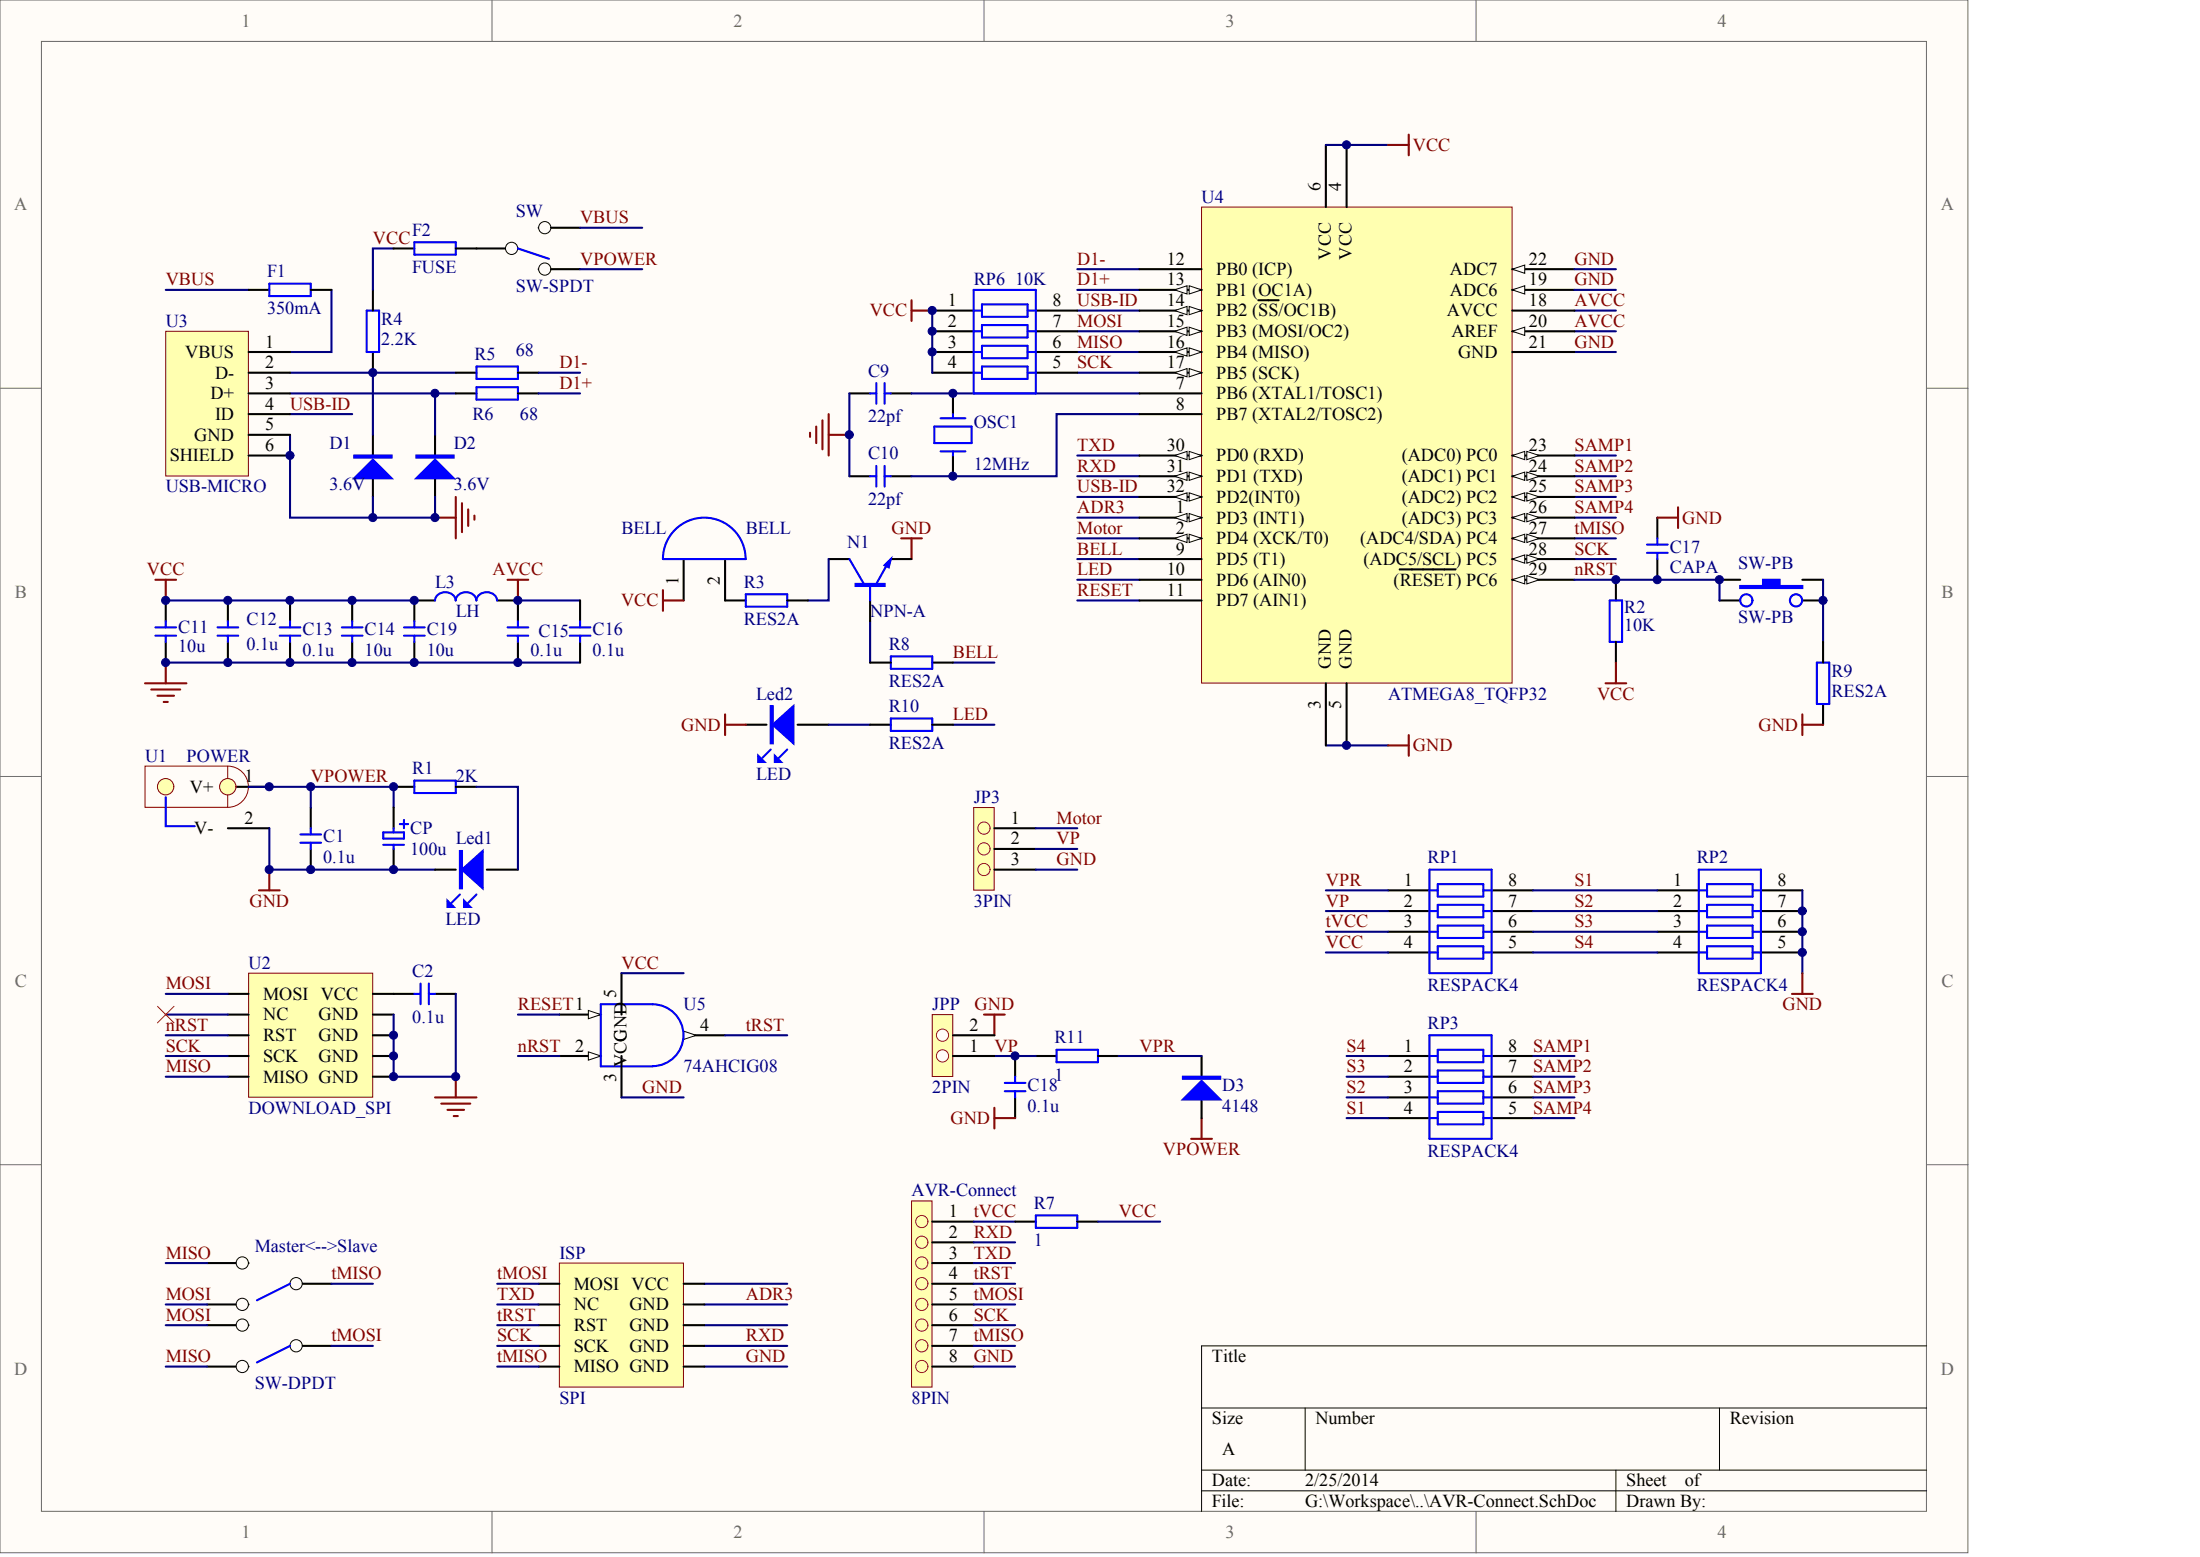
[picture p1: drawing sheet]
<svg xmlns="http://www.w3.org/2000/svg" width="840mm" height="594mm" viewBox="0 0 840 594" stroke-linecap="round" stroke-linejoin="round" font-family="sans-serif">
<g fill="#fffcf8" stroke="#696969" stroke-width=".38">
<path d="M0 0h751v592.5h-751z"/>
<path d="M15.8 15.8h719.4v560.9h-719.4z"/>
</g>
<path d="M187.8 0v15.8M375.6 0v15.8M563.3 0v15.8M0 148.1h15.8M735.3 148.1h15.8M0 296.3h15.8M735.3 296.3h15.8M0 444.4h15.8M735.3 444.4h15.8M187.8 576.7v15.8M375.6 576.7v15.8M563.3 576.7v15.8" fill="none" stroke="#696969" stroke-width=".38"/>
<path d="M735.3 513.5h-276.7v63.2M458.6 537.2h276.7M498.1 537.2v23.7M656.2 537.2v23.7M458.6 560.9h276.7M458.6 568.8h276.7M616.7 560.9v15.8" fill="none" stroke="#000" stroke-width=".38"/>
<g fill="none" stroke="#000080" stroke-width=".79">
<path d="M126.5 110.6v23.7h-15.8M411.1 118.5h23.7M411.1 110.6h23.7M411.1 102.7h23.7M600.9 118.5h15.8M411.1 134.3h23.7M411.1 126.4h23.7M600.9 134.3h15.8M600.9 126.4h15.8M110.7 142.2h63.2M110.7 150.1h63.2M110.7 158h23.7"/>
<path d="M142.3 142.2v23.7M166 150.1v15.8M205.6 142.2h15.8M205.6 150.1h15.8M324.2 150.1v31.6M347.9 150.1h86.9M411.1 142.2h23.7M434.8 158h-31.6v23.7h-55.3M110.7 165.9v31.6h55.3v-7.9M411.1 173.8h23.7M600.9 173.8h15.8M142.3 189.6v7.9"/>
<path d="M411.1 181.7h23.7M411.1 189.6h23.7M411.1 197.5h23.7M600.9 181.7h15.8M600.9 189.6h15.8M600.9 197.5h15.8M411.1 205.4h23.7M411.1 213.3h23.7M600.9 205.4h15.8M600.9 213.3h15.8M63.3 229.1h94.8M197.7 229.1h23.7"/>
<path d="M411.1 229.1h23.7M411.1 221.2h23.7M63.3 252.8h158.1M506 284.4h23.7"/>
</g>
<g fill="none" stroke="#000" stroke-width=".79">
<path d="M142.3 110.6v7.9M142.3 134.3v7.9M173.9 150.1h7.9M173.9 142.2h7.9M197.7 150.1h7.9M197.7 142.2h7.9M324.2 150.1h7.9M340 150.1h7.9M363.7 150.1v7.9M142.3 165.9v7.9M166 165.9v7.9M363.7 173.8v7.9"/>
<path d="M142.3 181.7v7.9M166 181.7v7.9M324.2 181.7h7.9M340 181.7h7.9M63.3 229.1v7.9M87 229.1v7.9M110.7 229.1v7.9M134.4 229.1v7.9M158.1 229.1h7.9M189.8 229.1h7.9M616.7 221.2v7.9M63.3 244.9v7.9"/>
<path d="M87 244.9v7.9M110.7 244.9v7.9M134.4 244.9v7.9M616.7 244.9v7.9"/>
</g>
<g fill="#00f" stroke="#00f" stroke-width=".79">
<path d="M135.2 182.5l7.1-7.1 7.1 7.1z"/>
<path d="M158.9 182.5l7.1-7.1 7.1 7.1z"/>
<path d="M135.2 173.8h14.2v.8h-14.2z" fill-rule="evenodd"/>
<path d="M158.9 173.8h14.2v.8h-14.2z" fill-rule="evenodd"/>
</g>
<g fill="none" stroke="#00f" stroke-width=".79">
<path d="M139.9 118.5h4.8v15.8h-4.8zM181.8 139.8h15.9v4.8h-15.9zM181.8 147.7h15.9v4.8h-15.9zM332.1 150.1h2.3M334.4 146.2v7.9M337.6 150.1h2.4M337.6 146.2v7.9M358.9 159.6h9.5M363.7 158v1.6M334.4 177.8v7.9M337.6 177.8v7.9M356.6 162.8h14.2v6.3h-14.2z"/>
<path d="M358.9 172.2h9.5M363.7 172.2v1.6M332.1 181.7h2.3M337.6 181.7h2.4M59.3 239.4h7.9M63.3 237v2.4M83 239.4h7.9M87 237v2.4M106.7 239.4h7.9M110.7 237v2.4M130.5 239.4h7.9M134.4 237v2.4"/>
<path d="M173.9 229.1a4 4 0 0 0-4-3.2 4 4 0 0 0-3.9 3.2M181.8 229.1a4 4 0 0 0-3.9-3.2 4 4 0 0 0-4 3.2M189.7 229.1a4 4 0 0 0-3.9-3.2 4 4 0 0 0-4 3.2M614.3 229.1h4.8v15.8h-4.8zM59.3 242.5h7.9M63.3 242.5v2.4M83 242.5h7.9M87 242.5v2.4M106.7 242.5h7.9M110.7 242.5v2.4M130.5 242.5h7.9M134.4 242.5v2.4"/>
</g>
<g fill="none" stroke="#800000" stroke-width=".79">
<path d="M316.3 158v15.8M309.1 165.1v1.6M311.5 162.8v6.3M313.9 160.4v11M316.3 165.9h7.9M166 197.5h7.9M173.9 189.6v15.8M176.3 192v11M178.7 194.4v6.3M181.1 196.7v1.6M193.7 221.2h7.9M197.7 221.2v7.9"/>
<path d="M63.3 252.8v7.9M616.7 252.8v7.9M55.3 260.7h15.9M57.7 263.1h11.1M60.1 265.5h6.3M62.5 267.8h1.5M612.7 260.7h7.9"/>
</g>
<path d="M458.6 79h118.5v181.6h-118.5z" fill="#ffffb0" stroke="#800000" stroke-width=".38"/>
<path d="M577.2 221.2h23.7" fill="none" stroke="#000" stroke-width=".79"/>
<g fill="#fffcf8" stroke="#000" stroke-width=".38">
<path d="M577.2 221.2l4.7-1.6v3.2z"/>
<path d="M582.7 219.6l4.7 1.6-4.7 1.6z"/>
</g>
<path d="M434.8 173.8h23.8M534.2 217.3h21.3" fill="none" stroke="#000" stroke-width=".79"/>
<g fill="#fffcf8" stroke="#000" stroke-width=".38">
<path d="M453.8 172.2l4.8 1.6-4.8 1.6z"/>
<path d="M448.3 173.8l4.7-1.6v3.2z"/>
</g>
<path d="M434.8 181.7h23.8" fill="none" stroke="#000" stroke-width=".79"/>
<g fill="#fffcf8" stroke="#000" stroke-width=".38">
<path d="M453.8 180.1l4.8 1.6-4.8 1.6z"/>
<path d="M448.3 181.7l4.7-1.6v3.2z"/>
</g>
<path d="M434.8 189.6h23.8" fill="none" stroke="#000" stroke-width=".79"/>
<g fill="#fffcf8" stroke="#000" stroke-width=".38">
<path d="M453.8 188l4.8 1.6-4.8 1.6z"/>
<path d="M448.3 189.6l4.7-1.6v3.2z"/>
</g>
<path d="M434.8 197.5h23.8" fill="none" stroke="#000" stroke-width=".79"/>
<g fill="#fffcf8" stroke="#000" stroke-width=".38">
<path d="M453.8 195.9l4.8 1.6-4.8 1.6z"/>
<path d="M448.3 197.5l4.7-1.6v3.2z"/>
</g>
<path d="M434.8 205.4h23.8" fill="none" stroke="#000" stroke-width=".79"/>
<g fill="#fffcf8" stroke="#000" stroke-width=".38">
<path d="M453.8 203.8l4.8 1.6-4.8 1.6z"/>
<path d="M448.3 205.4l4.7-1.6v3.2z"/>
</g>
<path d="M506 55.3v23.7M434.8 102.7h23.8M434.8 110.6h23.8M434.8 150.1h23.8M434.8 158h23.8M434.8 213.3h23.8M434.8 221.2h23.8M434.8 229.1h23.8M506 260.7v23.7" fill="none" stroke="#000" stroke-width=".79"/>
<g fill="#fffcf8" stroke="#000" stroke-width=".38">
<path d="M453.8 109l4.8 1.6-4.8 1.6z"/>
<path d="M448.3 110.6l4.7-1.6v3.2z"/>
</g>
<path d="M434.8 118.5h23.8" fill="none" stroke="#000" stroke-width=".79"/>
<g fill="#fffcf8" stroke="#000" stroke-width=".38">
<path d="M453.8 116.9l4.8 1.6-4.8 1.6z"/>
<path d="M448.3 118.5l4.7-1.6v3.2z"/>
</g>
<path d="M480.2 114.6h7.8M434.8 126.4h23.8" fill="none" stroke="#000" stroke-width=".79"/>
<g fill="#fffcf8" stroke="#000" stroke-width=".38">
<path d="M453.8 124.8l4.8 1.6-4.8 1.6z"/>
<path d="M448.3 126.4l4.7-1.6v3.2z"/>
</g>
<path d="M434.8 134.3h23.8" fill="none" stroke="#000" stroke-width=".79"/>
<g fill="#fffcf8" stroke="#000" stroke-width=".38">
<path d="M453.8 132.7l4.8 1.6-4.8 1.6z"/>
<path d="M448.3 134.3l4.7-1.6v3.2z"/>
</g>
<path d="M434.8 142.2h23.8" fill="none" stroke="#000" stroke-width=".79"/>
<g fill="#fffcf8" stroke="#000" stroke-width=".38">
<path d="M453.8 140.6l4.8 1.6-4.8 1.6z"/>
<path d="M448.3 142.2l4.7-1.6v3.2z"/>
</g>
<path d="M577.2 118.5h23.7M577.2 126.4h23.7" fill="none" stroke="#000" stroke-width=".79"/>
<path d="M577.2 126.4l4.7-1.6v3.2z" fill="#fffcf8" stroke="#000" stroke-width=".38"/>
<path d="M577.2 134.3h23.7M577.2 173.8h23.7" fill="none" stroke="#000" stroke-width=".79"/>
<g fill="#fffcf8" stroke="#000" stroke-width=".38">
<path d="M577.2 173.8l4.7-1.6v3.2z"/>
<path d="M582.7 172.2l4.7 1.6-4.7 1.6z"/>
</g>
<path d="M577.2 181.7h23.7" fill="none" stroke="#000" stroke-width=".79"/>
<g fill="#fffcf8" stroke="#000" stroke-width=".38">
<path d="M577.2 181.7l4.7-1.6v3.2z"/>
<path d="M582.7 180.1l4.7 1.6-4.7 1.6z"/>
</g>
<path d="M577.2 189.6h23.7" fill="none" stroke="#000" stroke-width=".79"/>
<g fill="#fffcf8" stroke="#000" stroke-width=".38">
<path d="M577.2 189.6l4.7-1.6v3.2z"/>
<path d="M582.7 188l4.7 1.6-4.7 1.6z"/>
</g>
<path d="M577.2 197.5h23.7" fill="none" stroke="#000" stroke-width=".79"/>
<g fill="#fffcf8" stroke="#000" stroke-width=".38">
<path d="M577.2 197.5l4.7-1.6v3.2z"/>
<path d="M582.7 195.9l4.7 1.6-4.7 1.6z"/>
</g>
<path d="M577.2 205.4h23.7" fill="none" stroke="#000" stroke-width=".79"/>
<g fill="#fffcf8" stroke="#000" stroke-width=".38">
<path d="M577.2 205.4l4.7-1.6v3.2z"/>
<path d="M582.7 203.8l4.7 1.6-4.7 1.6z"/>
</g>
<path d="M577.2 213.3h23.7" fill="none" stroke="#000" stroke-width=".79"/>
<g fill="#fffcf8" stroke="#000" stroke-width=".38">
<path d="M577.2 213.3l4.7-1.6v3.2z"/>
<path d="M582.7 211.7l4.7 1.6-4.7 1.6z"/>
</g>
<path d="M577.2 110.6h23.7" fill="none" stroke="#000" stroke-width=".79"/>
<path d="M577.2 110.6l4.7-1.6v3.2z" fill="#fffcf8" stroke="#000" stroke-width=".38"/>
<path d="M577.2 102.7h23.7" fill="none" stroke="#000" stroke-width=".79"/>
<path d="M577.2 102.7l4.7-1.6v3.2z" fill="#fffcf8" stroke="#000" stroke-width=".38"/>
<path d="M513.9 55.3v23.7M513.9 260.7v23.7M87 300.2h15.8" fill="none" stroke="#000" stroke-width=".79"/>
<path d="M55.3 292.3h31.6v15.7h-31.6zM87 292.3a7.9 7.9 0 0 1 7.8 7.9 7.9 7.9 0 0 1-7.8 7.8" fill="none" stroke="#800000" stroke-width=".38"/>
<g fill="#ffffb0" stroke="#800000" stroke-width=".38">
<circle cx="86.9" cy="300.2" r="3.1"/>
<circle cx="63.2" cy="300.2" r="3.1"/>
</g>
<path d="M158.1 297.8h15.8v4.8h-15.8zM63.3 304.2v11h11" fill="none" stroke="#00f" stroke-width=".79"/>
<path d="M181.8 94.8h15.9M87 316h15.8M150.2 300.2h7.9M173.9 300.2h7.9" fill="none" stroke="#000" stroke-width=".79"/>
<circle cx="195.2" cy="94.8" r="2.33" fill="#fffcf8" stroke="#000" stroke-width=".38"/>
<path d="M205.6 86.9h15.8" fill="none" stroke="#000" stroke-width=".79"/>
<circle cx="207.9" cy="86.9" r="2.33" fill="#fffcf8" stroke="#000" stroke-width=".38"/>
<path d="M205.6 102.7h15.8" fill="none" stroke="#000" stroke-width=".79"/>
<circle cx="207.9" cy="102.7" r="2.33" fill="#fffcf8" stroke="#000" stroke-width=".38"/>
<path d="M197.7 94.8l11.8 4M114.6 318.4h7.9M118.6 316v2.4M146.3 317.6h7.9v2.4h-7.9zM150.2 316v1.6M152.6 314.4h3.2M154.2 312.9v3.1M114.6 321.5h7.9M118.6 321.5v2.4M146.3 322.3h7.9M150.2 322.3v1.6" fill="none" stroke="#00f" stroke-width=".79"/>
<path d="M118.6 308.1v7.9M150.2 308.1v7.9M118.6 323.9v7.9M150.2 323.9v7.9" fill="none" stroke="#000" stroke-width=".79"/>
<path d="M94.9 300.2h55.3v7.9" fill="none" stroke="#000080" stroke-width=".79"/>
<path d="M94.9 371.3h47.3v47.3h-47.3z" fill="#ffffb0" stroke="#800000" stroke-width=".38"/>
<g fill="none" stroke="#000" stroke-width=".79">
<path d="M166 331.8h7.9M185.8 331.8h11.9M87 379.2h7.9M142.3 379.2h15.8M166 379.2h7.9M87 387.1h7.9M87 395h7.9M142.3 387.1h7.9M142.3 395h7.9M87 402.9h7.9M87 410.8h7.9M142.3 402.9h7.9"/>
<path d="M142.3 410.8h7.9"/>
</g>
<g fill="none" stroke="#800000" stroke-width=".79">
<path d="M529.7 55.3h7.9M537.6 51.4v7.9M59.3 221.2h7.9M63.3 221.2v7.9M529.7 284.4h7.9M537.6 280.5v7.9M98.8 339.7h7.9M102.8 331.8v7.9M166 418.7h15.8M173.9 410.8v7.9M168.4 421.1h11.1M170.8 423.5h6.3"/>
<path d="M173.1 425.8h1.6"/>
</g>
<path d="M506 55.3h23.7M102.8 316v15.8h63.2M181.8 300.2h15.9v31.6M63.3 379.2h23.7M173.9 379.2v31.6h-23.7v-23.7M63.3 387.1h23.7M63.3 395h23.7M63.3 410.8h23.7M63.3 402.9h23.7" fill="none" stroke="#000080" stroke-width=".79"/>
<path d="M60.1 384l6.3 6.3M66.4 384l-6.3 6.3" fill="none" stroke="#f00" stroke-width=".38"/>
<path d="M175.5 341.3l-3.1 3.2M181.8 341.3l-3.1 3.2M158.1 379.2h2.4M160.5 375.3v7.9M163.7 379.2h2.3M163.7 375.3v7.9" fill="none" stroke="#00f" stroke-width=".79"/>
<g fill="#00f" stroke="#00f" stroke-width=".79">
<path d="M176.3 331.8l7.9-7.1v14.2z"/>
<path d="M170.8 343.7l2.3 2.3h-2.3z"/>
<path d="M177.1 343.7l2.4 2.3h-2.4z"/>
<path d="M175.5 324.7h.8v14.2h-.8z" fill-rule="evenodd"/>
</g>
<path d="M347.9 458.2h7.8v71h-7.8z" fill="#ffffb0" stroke="#800000" stroke-width=".38"/>
<g fill="none" stroke="#f00" stroke-width=".38">
<circle cx="351.8" cy="474" r="2.33"/>
<circle cx="351.8" cy="466.1" r="2.33"/>
<circle cx="351.8" cy="481.9" r="2.33"/>
<circle cx="351.8" cy="497.7" r="2.33"/>
<circle cx="351.8" cy="489.8" r="2.33"/>
<circle cx="351.8" cy="513.5" r="2.33"/>
<circle cx="351.8" cy="505.6" r="2.33"/>
<circle cx="351.8" cy="521.4" r="2.33"/>
</g>
<path d="M355.8 466.1h15.8M355.8 474h15.8M355.8 481.9h15.8M355.8 489.8h15.8M355.8 497.7h15.8M355.8 505.6h15.8M355.8 513.5h15.8M355.8 521.4h15.8" fill="none" stroke="#000" stroke-width=".79"/>
<g fill="none" stroke="#000080" stroke-width=".79">
<path d="M371.6 466.1h15.8M371.6 474h15.8M268.8 489.8h31.6M268.8 497.7h31.6M371.6 481.9h15.8M371.6 489.8h15.8M371.6 497.7h15.8M268.8 505.6h31.6M268.8 513.5h31.6M371.6 505.6h15.8M371.6 513.5h15.8M268.8 521.4h31.6"/>
<path d="M371.6 521.4h15.8"/>
</g>
<path d="M213.5 481.9h47.3v47.3h-47.3z" fill="#ffffb0" stroke="#800000" stroke-width=".38"/>
<path d="M205.6 489.8h7.9M205.6 497.7h7.9M260.9 489.8h7.9M260.9 497.7h7.9M110.7 513.5h15.8M205.6 505.6h7.9M205.6 513.5h7.9M260.9 505.6h7.9M260.9 513.5h7.9M205.6 521.4h7.9M260.9 521.4h7.9" fill="none" stroke="#000" stroke-width=".79"/>
<circle cx="113" cy="513.5" r="2.33" fill="#fffcf8" stroke="#000" stroke-width=".38"/>
<path d="M79.1 521.4h15.8" fill="none" stroke="#000" stroke-width=".79"/>
<circle cx="92.5" cy="521.4" r="2.33" fill="#fffcf8" stroke="#000" stroke-width=".38"/>
<path d="M79.1 505.6h15.8" fill="none" stroke="#000" stroke-width=".79"/>
<circle cx="92.5" cy="505.6" r="2.33" fill="#fffcf8" stroke="#000" stroke-width=".38"/>
<path d="M110.7 489.8h15.8" fill="none" stroke="#000" stroke-width=".79"/>
<circle cx="113" cy="489.8" r="2.33" fill="#fffcf8" stroke="#000" stroke-width=".38"/>
<path d="M79.1 497.7h15.8" fill="none" stroke="#000" stroke-width=".79"/>
<circle cx="92.5" cy="497.7" r="2.33" fill="#fffcf8" stroke="#000" stroke-width=".38"/>
<path d="M79.1 481.9h15.8" fill="none" stroke="#000" stroke-width=".79"/>
<circle cx="92.5" cy="481.9" r="2.33" fill="#fffcf8" stroke="#000" stroke-width=".38"/>
<g fill="none" stroke="#00f" stroke-width=".79">
<path d="M110.7 489.8l-12.7 6.3M110.7 513.5l-12.7 6.3"/>
<circle cx="666.5" cy="229.1" r="2.33"/>
<circle cx="685.4" cy="229.1" r="2.33"/>
</g>
<path d="M63.3 110.6h31.6M600.9 221.2h55.3v7.9M63.3 481.9h15.8M63.3 497.7h15.8M126.5 489.8h15.8M63.3 505.6h15.8M126.5 513.5h15.8M63.3 521.4h15.8" fill="none" stroke="#000080" stroke-width=".79"/>
<path d="M656.2 229.1h7.9M656.2 221.2h7.9M687.9 229.1h7.9M687.9 221.2h7.9M213.5 387.1h15.8" fill="none" stroke="#000" stroke-width=".79"/>
<path d="M664.1 223.6h8.7v-2.4h6.4v2.4h8.7v.8h-23.8z" fill-rule="evenodd" fill="#00f" stroke="#00f" stroke-width=".79"/>
<path d="M224.5 385.5l4.8 1.6-4.8 1.6z" fill="#fffcf8" stroke="#000" stroke-width=".38"/>
<path d="M213.5 402.9h15.8" fill="none" stroke="#000" stroke-width=".79"/>
<path d="M224.5 401.3l4.8 1.6-4.8 1.6z" fill="#fffcf8" stroke="#000" stroke-width=".38"/>
<path d="M260.9 395h15.8" fill="none" stroke="#000" stroke-width=".79"/>
<path d="M260.9 393.4l4.8 1.6-4.8 1.6z" fill="#fffcf8" stroke="#000" stroke-width=".38"/>
<g fill="none" stroke="#00f" stroke-width=".79">
<path d="M284.5 213.3a15.8 15.8 0 0 0-15.7-15.8 15.8 15.8 0 0 0-15.8 15.8h31.6M628.6 210.9h7.9M628.6 207.8h7.9M632.5 205.4v2.4M632.5 210.9v2.4M193.7 239.4h7.9M197.7 237v2.4M217.4 239.4h7.9M221.4 237v2.4M193.7 242.5h7.9M197.7 242.5v2.4M217.4 242.5h7.9"/>
<path d="M221.4 242.5v2.4M294.1 286l-3.1 3.2M300.4 286l-3.1 3.2M545.5 331.8h23.8v39.5h-23.8zM545.5 339.7h3.2M548.7 337.3h17.4v4.8h-17.4zM566.1 339.7h3.2M648.3 339.7h3.2M648.3 331.8h23.7v39.5h-23.7zM651.5 337.3h17.4v4.8h-17.4zM668.9 339.7h3.1M545.5 355.5h3.2"/>
<path d="M545.5 347.6h3.2M548.7 345.2h17.4v4.8h-17.4zM548.7 353.1h17.4v4.8h-17.4zM566.1 355.5h3.2M566.1 347.6h3.2M648.3 355.5h3.2M648.3 347.6h3.2M651.5 353.1h17.4v4.8h-17.4zM651.5 345.2h17.4v4.8h-17.4zM668.9 355.5h3.1M668.9 347.6h3.1M545.5 363.4h3.2"/>
<path d="M548.7 361.1h17.4v4.7h-17.4zM566.1 363.4h3.2M648.3 363.4h3.2M651.5 361.1h17.4v4.7h-17.4zM668.9 363.4h3.1M229.3 383.2h19.8a11.8 11.8 0 0 1 11.7 11.8 11.8 11.8 0 0 1-11.8 11.8l-19.7 .1zM545.5 395h23.8v39.5h-23.8zM383.5 416.4h7.9M383.5 413.2h7.9M387.4 410.8v2.4M387.4 416.4v2.3M403.2 400.6h15.8v4.7h-15.8z"/>
<path d="M545.5 418.7h3.2M545.5 410.8h3.2M545.5 402.9h3.2M548.7 400.6h17.4v4.7h-17.4zM548.7 408.5h17.4v4.7h-17.4zM548.7 416.4h17.4v4.7h-17.4zM566.1 418.7h3.2M566.1 410.8h3.2M566.1 402.9h3.2M545.5 426.6h3.2M548.7 424.3h17.4v4.7h-17.4zM566.1 426.6h3.2"/>
<path d="M395.3 463.8h15.8v4.7h-15.8z"/>
</g>
<g fill="none" stroke="#000" stroke-width=".79">
<path d="M632.5 197.5v7.9M260.9 213.3v15.8M276.7 213.3v15.8M632.5 213.3v7.9M197.7 229.1v7.9M221.4 229.1v7.9M197.7 244.9v7.9M221.4 244.9v7.9M284.6 276.5h7.9M304.4 276.5h11.9M529.7 339.7h15.8M569.3 339.7h15.8"/>
<path d="M632.5 339.7h15.8M672 339.7h15.9M529.7 347.6h15.8M529.7 355.5h15.8M569.3 347.6h15.8M569.3 355.5h15.8M632.5 347.6h15.8M632.5 355.5h15.8M672 347.6h15.9M672 355.5h15.9M237.2 371.3v15.8M529.7 363.4h15.8"/>
<path d="M569.3 363.4h15.8M632.5 363.4h15.8M672 363.4h15.9M237.2 402.9v15.8M387.4 402.9v7.9M387.4 418.7v7.9M395.3 402.9h7.9M419 402.9h7.9M529.7 402.9h15.8M529.7 410.8h15.8M529.7 418.7h15.8M569.3 402.9h15.8"/>
<path d="M569.3 410.8h15.8M569.3 418.7h15.8M529.7 426.6h15.8M569.3 426.6h15.8M387.4 466.1h7.9M411.1 466.1h7.9"/>
</g>
<g fill="none" stroke="#000080" stroke-width=".79">
<path d="M506 339.7h23.7M585.1 339.7h47.4M687.9 339.7v31.6M506 347.6h23.7M506 355.5h23.7M585.1 347.6h47.4M585.1 355.5h47.4M237.2 371.3h23.7M506 363.4h23.7M585.1 363.4h47.4M276.7 395h23.7M197.7 402.9h15.8"/>
<path d="M237.2 418.7h23.7M379.5 402.9h15.8M513.9 402.9h15.8M513.9 418.7h15.8M513.9 410.8h15.8M585.1 402.9h15.8M585.1 418.7h15.8M585.1 410.8h15.8M513.9 426.6h15.8M585.1 426.6h15.8M419 466.1h23.8"/>
</g>
<g fill="#00f" stroke="#00f" stroke-width=".79">
<path d="M294.9 276.5l7.9-7.1v14.2z"/>
<path d="M289.4 288.4l2.3 2.3h-2.3z"/>
<path d="M295.7 288.4l2.4 2.3h-2.4z"/>
<path d="M294.1 269.4h.8v14.2h-.8z" fill-rule="evenodd"/>
</g>
<g fill="none" stroke="#800000" stroke-width=".79">
<path d="M632.5 197.5h7.9M640.4 193.6v7.9M343.9 205.4h7.9M347.9 205.4v7.9M276.7 272.6v7.9M276.7 276.5h7.9M683.9 379.2h7.9M687.9 371.3v7.9M375.6 387.1h7.9M379.5 387.1v7.9M379.5 422.7v7.9M379.5 426.6h7.9"/>
<path d="M454.6 434.5h7.9M458.6 426.6v7.9"/>
</g>
<path d="M63.3 126.4h31.5v55.2h-31.5z" fill="#ffffb0" stroke="#800000" stroke-width=".38"/>
<g fill="none" stroke="#000" stroke-width=".79">
<path d="M94.9 110.6h7.9M118.6 110.6h7.9M355.8 118.5h15.8M395.3 118.5h15.8M94.9 134.3h15.8M355.8 134.3h15.8M355.8 126.4h15.8M395.3 134.3h15.8M395.3 126.4h15.8M94.9 142.2h15.8M94.9 150.1h15.8M94.9 158h15.8"/>
<path d="M355.8 142.2h15.8M395.3 142.2h15.8M94.9 165.9h15.8M94.9 173.8h15.8M458.6 402.9v7.9M458.6 418.7v7.9"/>
</g>
<g fill="none" stroke="#000080" stroke-width=".79">
<path d="M221.4 86.9h23.7M355.8 118.5v23.7M600.9 110.6h15.8M600.9 102.7h15.8M332.1 237v15.8M695.8 221.2v23.7M363.7 252.8h15.8M316.3 276.5h15.8M363.7 276.5h15.8M118.6 300.2v7.9M426.9 402.9h31.7M189.8 489.8h15.8"/>
<path d="M189.8 497.7h15.8M189.8 505.6h15.8M189.8 513.5h15.8M189.8 521.4h15.8"/>
</g>
<g fill="#00f" stroke="#00f" stroke-width=".79">
<path d="M451.5 419.5l7.1-7.1 7.1 7.1z"/>
<path d="M451.5 410.8h14.2v.8h-14.2z" fill-rule="evenodd"/>
</g>
<g fill="none" stroke="#00f" stroke-width=".79">
<path d="M102.8 108.2h15.8v4.8h-15.8zM371.6 110.6h23.7v39.5h-23.7zM371.6 118.5h3.2M374.8 116.1h17.4v4.8h-17.4zM392.2 118.5h3.1M371.6 134.3h3.2M371.6 126.4h3.2M374.8 124h17.4v4.8h-17.4zM374.8 131.9h17.4v4.8h-17.4zM374.8 139.8h17.4v4.8h-17.4zM392.2 134.3h3.1M392.2 126.4h3.1"/>
<path d="M371.6 142.2h3.2M392.2 142.2h3.1"/>
</g>
<path d="M347.9 114.6v7.9M347.9 118.5h7.9" fill="none" stroke="#800000" stroke-width=".79"/>
<path d="M371.6 308.1h7.8v31.5h-7.8z" fill="#ffffb0" stroke="#800000" stroke-width=".38"/>
<g fill="none" stroke="#f00" stroke-width=".38">
<circle cx="375.5" cy="316" r="2.33"/>
<circle cx="375.5" cy="331.8" r="2.33"/>
<circle cx="375.5" cy="323.9" r="2.33"/>
</g>
<g fill="none" stroke="#000" stroke-width=".79">
<path d="M316.3 213.3h7.9M340 213.3h7.9M158.1 229.1v7.9M276.7 229.1h7.9M300.4 229.1h7.9M332.1 229.1v7.9M158.1 244.9v7.9M332.1 252.8h7.9M355.8 252.8h7.9M695.8 244.9v7.9M332.1 276.5h7.9M355.8 276.5h7.9"/>
<path d="M695.8 268.6v7.9M379.5 316h15.8M379.5 323.9h15.8M379.5 331.8h15.8"/>
</g>
<path d="M221.4 102.7h23.7M316.3 213.3v15.8h-8M395.3 316h15.8M395.3 323.9h15.8M395.3 331.8h15.8" fill="none" stroke="#000080" stroke-width=".79"/>
<path d="M324.2 213.3l5.5 9.5M338.4 215.7l-4 7.1M154.2 239.4h7.9M158.1 237v2.4M284.6 226.7h15.8v4.8h-15.8zM332.1 223.6v5.5M154.2 242.5h7.9M158.1 242.5v2.4M340 250.4h15.8v4.8h-15.8zM693.4 252.8h4.7v15.8h-4.7zM340 274.1h15.8v4.8h-15.8z" fill="none" stroke="#00f" stroke-width=".79"/>
<g fill="#00f" stroke="#00f" stroke-width=".79">
<path d="M337.6 215.7l2.4-2.4-.8 3.2z"/>
<path d="M326.5 222.8h11.1v.8h-11.1z" fill-rule="evenodd"/>
</g>
<path d="M253 225.2v7.9M253 229.1h7.9M687.9 272.6v7.9M687.9 276.5h7.9" fill="none" stroke="#800000" stroke-width=".79"/>
<path d="M355.8 387.1h7.8v23.6h-7.8z" fill="#ffffb0" stroke="#800000" stroke-width=".38"/>
<path d="M363.7 395h15.8M363.7 402.9h15.8" fill="none" stroke="#000" stroke-width=".79"/>
<g fill="#fffcf8" stroke="#f00" stroke-width=".38">
<circle cx="359.7" cy="402.9" r="2.33"/>
<circle cx="359.7" cy="395" r="2.33"/>
</g>
<path d="M150.2 94.8h-7.9v15.8M197.7 387.1h15.8" fill="none" stroke="#000080" stroke-width=".79"/>
<path d="M150.2 94.8h7.9M173.9 94.8h7.9" fill="none" stroke="#000" stroke-width=".79"/>
<path d="M158.1 92.4h15.8v4.8h-15.8z" fill="none" stroke="#00f" stroke-width=".79"/>
<g fill="#000080" stroke="#000080" stroke-width=".38">
<circle cx="63.2" cy="252.8" r="1.54"/>
<circle cx="63.2" cy="229.1" r="1.54"/>
<circle cx="86.9" cy="252.8" r="1.54"/>
<circle cx="86.9" cy="229.1" r="1.54"/>
<circle cx="102.7" cy="331.8" r="1.54"/>
<circle cx="102.7" cy="300.2" r="1.54"/>
<circle cx="110.6" cy="252.8" r="1.54"/>
<circle cx="110.6" cy="229.1" r="1.54"/>
<circle cx="110.6" cy="173.8" r="1.54"/>
<circle cx="118.6" cy="331.8" r="1.54"/>
<circle cx="118.6" cy="300.2" r="1.54"/>
<circle cx="134.4" cy="252.8" r="1.54"/>
<circle cx="134.4" cy="229.1" r="1.54"/>
<circle cx="142.3" cy="197.5" r="1.54"/>
<circle cx="142.3" cy="142.2" r="1.54"/>
<circle cx="150.2" cy="410.8" r="1.54"/>
<circle cx="150.2" cy="402.9" r="1.54"/>
<circle cx="150.2" cy="395" r="1.54"/>
<circle cx="150.2" cy="331.8" r="1.54"/>
<circle cx="150.2" cy="300.2" r="1.54"/>
<circle cx="158.1" cy="252.8" r="1.54"/>
<circle cx="158.1" cy="229.1" r="1.54"/>
<circle cx="166" cy="197.5" r="1.54"/>
<circle cx="166" cy="150.1" r="1.54"/>
<circle cx="173.9" cy="410.8" r="1.54"/>
<circle cx="197.6" cy="252.8" r="1.54"/>
<circle cx="197.6" cy="229.1" r="1.54"/>
<circle cx="324.1" cy="165.9" r="1.54"/>
<circle cx="355.7" cy="134.3" r="1.54"/>
<circle cx="355.7" cy="126.4" r="1.54"/>
<circle cx="355.7" cy="118.5" r="1.54"/>
<circle cx="363.7" cy="181.7" r="1.54"/>
<circle cx="363.7" cy="150.1" r="1.54"/>
<circle cx="387.4" cy="402.9" r="1.54"/>
<circle cx="513.9" cy="284.4" r="1.54"/>
<circle cx="513.9" cy="55.3" r="1.54"/>
<circle cx="616.7" cy="221.2" r="1.54"/>
<circle cx="632.5" cy="221.2" r="1.54"/>
<circle cx="656.2" cy="221.2" r="1.54"/>
<circle cx="687.8" cy="363.4" r="1.54"/>
<circle cx="687.8" cy="355.5" r="1.54"/>
<circle cx="687.8" cy="347.6" r="1.54"/>
<circle cx="695.7" cy="229.1" r="1.54"/>
</g>
<g font-size="7" fill="#696969">
<text x="92.2" y="10.1">1</text>
<text x="280" y="10.1">2</text>
<text x="467.7" y="10.1">3</text>
<text x="655.5" y="10.1">4</text>
<text x="5.4" y="80.2">A</text>
<text x="740.7" y="80.2">A</text>
<text x="5.6" y="228.4">B</text>
<text x="740.9" y="228.4">B</text>
<text x="5.6" y="376.5">C</text>
<text x="740.9" y="376.5">C</text>
<text x="5.4" y="524.6">D</text>
<text x="740.7" y="524.6">D</text>
<text x="92.2" y="586.9">1</text>
<text x="280" y="586.9">2</text>
<text x="467.7" y="586.9">3</text>
<text x="655.5" y="586.9">4</text>
</g>
<g font-size="7" fill="#800000">
<text x="539.2" y="57.5">VCC</text>
<text x="221.4" y="85.2">VBUS</text>
<text x="142.3" y="93.1">VCC</text>
<text x="221.4" y="101">VPOWER</text>
<text x="411.1" y="101">D1-</text>
<text x="600.9" y="101">GND</text>
<text x="63.3" y="108.9">VBUS</text>
<text x="411.1" y="108.9">D1+</text>
<text x="600.9" y="108.9">GND</text>
<text x="411.1" y="116.8">USB-ID</text>
<text x="600.9" y="116.8">AVCC</text>
<text x="331.9" y="120.8">VCC</text>
<text x="411.1" y="124.7">MOSI</text>
<text x="600.9" y="124.7">AVCC</text>
<text x="411.1" y="132.6">MISO</text>
<text x="600.9" y="132.6">GND</text>
<text x="213.5" y="140.5">D1-</text>
<text x="411.1" y="140.5">SCK</text>
<text x="213.5" y="148.4">D1+</text>
<text x="110.7" y="156.3">USB-ID</text>
<text x="411.1" y="172.1">TXD</text>
<text x="600.9" y="172.1">SAMP1</text>
<text x="411.1" y="180">RXD</text>
<text x="600.9" y="180">SAMP2</text>
<text x="411.1" y="187.9">USB-ID</text>
<text x="600.9" y="187.9">SAMP3</text>
<text x="411.1" y="195.8">ADR3</text>
<text x="600.9" y="195.8">SAMP4</text>
<text x="340.3" y="203.7">GND</text>
<text x="411.1" y="203.7">Motor</text>
<text x="600.9" y="203.7">tMISO</text>
<text x="642" y="199.8">GND</text>
<text x="411.1" y="211.6">BELL</text>
<text x="600.9" y="211.6">SCK</text>
<text x="56.1" y="219.5">VCC</text>
<text x="187.9" y="219.5">AVCC</text>
<text x="411.1" y="219.5">LED</text>
<text x="600.9" y="219.5">nRST</text>
<text x="411.1" y="227.4">RESET</text>
<text x="237" y="231.4">VCC</text>
<text x="363.7" y="251.1">BELL</text>
<text x="609.5" y="266.9">VCC</text>
<text x="363.7" y="274.8">LED</text>
<text x="260" y="278.8">GND</text>
<text x="671.1" y="278.8">GND</text>
<text x="539.2" y="286.7">GND</text>
<text x="118.6" y="298.5">VPOWER</text>
<text x="403.2" y="314.3">Motor</text>
<text x="403.2" y="322.2">VP</text>
<text x="403.2" y="330.1">GND</text>
<text x="506" y="338">VPR</text>
<text x="600.9" y="338">S1</text>
<text x="95.2" y="345.9">GND</text>
<text x="506" y="345.9">VP</text>
<text x="600.9" y="345.9">S2</text>
<text x="506" y="353.8">tVCC</text>
<text x="600.9" y="353.8">S3</text>
<text x="506" y="361.7">VCC</text>
<text x="600.9" y="361.7">S4</text>
<text x="237.2" y="369.6">VCC</text>
<text x="63.3" y="377.5">MOSI</text>
<text x="197.7" y="385.4">RESET1</text>
<text x="371.9" y="385.4">GND</text>
<text x="680.3" y="385.4">GND</text>
<text x="63.3" y="393.3">nRST</text>
<text x="284.6" y="393.3">tRST</text>
<text x="63.3" y="401.2">SCK</text>
<text x="197.7" y="401.2">nRST</text>
<text x="379.5" y="401.2">VP</text>
<text x="434.8" y="401.2">VPR</text>
<text x="513.9" y="401.2">S4</text>
<text x="585.1" y="401.2">SAMP1</text>
<text x="63.3" y="409.1">MISO</text>
<text x="513.9" y="409.1">S3</text>
<text x="585.1" y="409.1">SAMP2</text>
<text x="245.1" y="417">GND</text>
<text x="513.9" y="417">S2</text>
<text x="585.1" y="417">SAMP3</text>
<text x="513.9" y="424.9">S1</text>
<text x="585.1" y="424.9">SAMP4</text>
<text x="362.7" y="428.9">GND</text>
<text x="443.8" y="440.7">VPOWER</text>
<text x="371.6" y="464.4">tVCC</text>
<text x="426.9" y="464.4">VCC</text>
<text x="371.6" y="472.3">RXD</text>
<text x="63.3" y="480.2">MISO</text>
<text x="371.6" y="480.2">TXD</text>
<text x="126.5" y="488.1">tMISO</text>
<text x="189.8" y="488.1">tMOSI</text>
<text x="371.6" y="488.1">tRST</text>
<text x="63.3" y="496">MOSI</text>
<text x="189.8" y="496">TXD</text>
<text x="284.6" y="496">ADR3</text>
<text x="371.6" y="496">tMOSI</text>
<text x="63.3" y="503.9">MOSI</text>
<text x="189.8" y="503.9">tRST</text>
<text x="371.6" y="503.9">SCK</text>
<text x="126.5" y="511.8">tMOSI</text>
<text x="189.8" y="511.8">SCK</text>
<text x="284.6" y="511.8">RXD</text>
<text x="371.6" y="511.8">tMISO</text>
<text x="63.3" y="519.7">MISO</text>
<text x="189.8" y="519.7">tMISO</text>
<text x="284.6" y="519.7">GND</text>
<text x="371.6" y="519.7">GND</text>
</g>
<g font-size="7" fill="#000080">
<text x="458.6" y="77.3">U4</text>
<text x="196.9" y="82.8">SW</text>
<text x="157.3" y="89.9">F2</text>
<text x="102" y="105.7">F1</text>
<text x="157.3" y="104.2">FUSE</text>
<text x="196.9" y="111.3">SW-SPDT</text>
<text x="371.6" y="108.9">RP6</text>
<text x="387.4" y="108.9">10K</text>
<text x="102" y="120">350mA</text>
<text x="63.3" y="124.7">U3</text>
<text x="145.5" y="123.9">R4</text>
<text x="145.5" y="131.8">2.2K</text>
<text x="181.1" y="137.3">R5</text>
<text x="196.9" y="135.8">68</text>
<text x="331.3" y="143.7">C9</text>
<text x="180.3" y="160.3">R6</text>
<text x="198.4" y="160.3">68</text>
<text x="331.3" y="161">22pf</text>
<text x="371.6" y="163.4">OSC1</text>
<text x="125.7" y="171.3">D1</text>
<text x="173.1" y="171.3">D2</text>
<text x="331.3" y="175.3">C10</text>
<text x="371.6" y="179.2">12MHz</text>
<text x="63.3" y="187.9">USB-MICRO</text>
<text x="125.7" y="187.1">3.6V</text>
<text x="173.1" y="187.1">3.6V</text>
<text x="331.3" y="192.6">22pf</text>
<text x="237.2" y="203.7">BELL</text>
<text x="284.6" y="203.7">BELL</text>
<text x="323.4" y="209.2">N1</text>
<text x="637.3" y="210.8">C17</text>
<text x="637.3" y="218.7">CAPA</text>
<text x="663.3" y="217.1">SW-PB</text>
<text x="166" y="224.2">L3</text>
<text x="283.8" y="224.2">R3</text>
<text x="619.9" y="233.7">R2</text>
<text x="94.1" y="238.5">C12</text>
<text x="173.9" y="235.3">LH</text>
<text x="283.8" y="238.5">RES2A</text>
<text x="332.1" y="235.3">NPN-A</text>
<text x="663.3" y="237.7">SW-PB</text>
<text x="68" y="241.6">C11</text>
<text x="115.4" y="242.4">C13</text>
<text x="139.2" y="242.4">C14</text>
<text x="162.9" y="242.4">C19</text>
<text x="205.6" y="243.2">C15</text>
<text x="226.1" y="242.4">C16</text>
<text x="619.9" y="240.8">10K</text>
<text x="68" y="248.7">10u</text>
<text x="94.1" y="247.9">0.1u</text>
<text x="115.4" y="250.3">0.1u</text>
<text x="139.2" y="250.3">10u</text>
<text x="162.9" y="250.3">10u</text>
<text x="202.4" y="250.3">0.1u</text>
<text x="226.1" y="250.3">0.1u</text>
<text x="339.2" y="247.9">R8</text>
<text x="339.2" y="262.2">RES2A</text>
<text x="698.9" y="258.2">R9</text>
<text x="288.6" y="266.9">Led2</text>
<text x="529.7" y="266.9">ATMEGA8_TQFP32</text>
<text x="698.9" y="266.1">RES2A</text>
<text x="339.2" y="271.7">R10</text>
<text x="339.2" y="285.9">RES2A</text>
<text x="55.3" y="290.6">U1</text>
<text x="71.2" y="290.6">POWER</text>
<text x="157.3" y="295.4">R1</text>
<text x="173.9" y="298.5">2K</text>
<text x="288.6" y="297.7">LED</text>
<text x="371.6" y="306.4">JP3</text>
<text x="123.3" y="321.4">C1</text>
<text x="156.5" y="318.3">CP</text>
<text x="173.9" y="322.2">Led1</text>
<text x="123.3" y="329.3">0.1u</text>
<text x="156.5" y="326.2">100u</text>
<text x="544.7" y="329.3">RP1</text>
<text x="647.5" y="329.3">RP2</text>
<text x="371.6" y="345.9">3PIN</text>
<text x="170" y="353">LED</text>
<text x="94.9" y="369.6">U2</text>
<text x="157.3" y="372.8">C2</text>
<text x="544.7" y="378.3">RESPACK4</text>
<text x="647.5" y="378.3">RESPACK4</text>
<text x="260.9" y="385.4">U5</text>
<text x="355.8" y="385.4">JPP</text>
<text x="157.3" y="390.2">0.1u</text>
<text x="544.7" y="392.5">RP3</text>
<text x="402.4" y="398.1">R11</text>
<text x="260.9" y="409.1">74AHCIG08</text>
<text x="402.4" y="412.3">1</text>
<text x="355.8" y="417">2PIN</text>
<text x="392.2" y="416.2">C18</text>
<text x="466.5" y="416.2">D3</text>
<text x="94.9" y="424.9">DOWNLOAD_SPI</text>
<text x="392.2" y="424.1">0.1u</text>
<text x="466.5" y="424.1">4148</text>
<text x="544.7" y="441.5">RESPACK4</text>
<text x="347.9" y="456.5">AVR-Connect</text>
<text x="394.5" y="461.3">R7</text>
<text x="97.2" y="477.9">Master&lt;--&gt;Slave</text>
<text x="394.5" y="475.5">1</text>
<text x="213.5" y="480.2">ISP</text>
<text x="97.2" y="530">SW-DPDT</text>
<text x="213.5" y="535.5">SPI</text>
<text x="347.9" y="535.5">8PIN</text>
</g>
<g font-size="7">
<text x="445.3" y="101">12</text>
<text x="583.5" y="101">22</text>
<text x="464.1" y="105">PB0 (ICP)</text>
<text x="553.4" y="105">ADC7</text>
<text x="445.3" y="108.9">13</text>
<text x="464.1" y="112.9">PB1 (OC1A)</text>
<text x="553.4" y="112.9">ADC6</text>
<text x="583.5" y="108.9">19</text>
<text x="361.8" y="116.8">1</text>
<text x="401.6" y="116.8">8</text>
<text x="445.3" y="116.8">14</text>
<text x="583.5" y="116.8">18</text>
<text x="361.8" y="124.7">2</text>
<text x="401.6" y="124.7">7</text>
<text x="445.3" y="124.7">15</text>
<text x="464.1" y="120.8">PB2 (SS/OC1B)</text>
<text x="552.2" y="120.8">AVCC</text>
<text x="583.5" y="124.7">20</text>
<text x="464.1" y="128.7">PB3 (MOSI/OC2)</text>
<text x="553.9" y="128.7">AREF</text>
<text x="70.7" y="136.6">VBUS</text>
<text x="101.2" y="132.6">1</text>
<text x="361.8" y="132.6">3</text>
<text x="401.6" y="132.6">6</text>
<text x="445.3" y="132.6">16</text>
<text x="464.1" y="136.6">PB4 (MISO)</text>
<text x="556.4" y="136.6">GND</text>
<text x="583.5" y="132.6">21</text>
<text x="101.2" y="140.5">2</text>
<text x="361.8" y="140.5">4</text>
<text x="401.6" y="140.5">5</text>
<text x="445.3" y="140.5">17</text>
<text x="82.1" y="144.5">D-</text>
<text x="101.2" y="148.4">3</text>
<text x="448.8" y="148.4">7</text>
<text x="464.1" y="144.5">PB5 (SCK)</text>
<text x="80.3" y="152.4">D+</text>
<text x="464.1" y="152.4">PB6 (XTAL1/TOSC1)</text>
<text x="82.1" y="160.3">ID</text>
<text x="101.2" y="156.3">4</text>
<text x="448.8" y="156.3">8</text>
<text x="464.1" y="160.3">PB7 (XTAL2/TOSC2)</text>
<text x="101.2" y="164.2">5</text>
<text x="74.2" y="168.2">GND</text>
<text x="101.2" y="172.1">6</text>
<text x="445.3" y="172.1">30</text>
<text x="583.5" y="172.1">23</text>
<text x="64.8" y="176.1">SHIELD</text>
<text x="464.1" y="176.1">PD0 (RXD)</text>
<text x="534.9" y="176.1">(ADC0) PC0</text>
<text x="445.3" y="180">31</text>
<text x="464.1" y="184">PD1 (TXD)</text>
<text x="534.9" y="184">(ADC1) PC1</text>
<text x="583.5" y="180">24</text>
<text x="445.3" y="187.9">32</text>
<text x="464.1" y="191.9">PD2(INT0)</text>
<text x="534.9" y="191.9">(ADC2) PC2</text>
<text x="583.5" y="187.9">25</text>
<text x="448.8" y="195.8">1</text>
<text x="583.5" y="195.8">26</text>
<text x="448.8" y="203.7">2</text>
<text x="464.1" y="199.8">PD3 (INT1)</text>
<text x="534.9" y="199.8">(ADC3) PC3</text>
<text x="583.5" y="203.7">27</text>
<text x="464.1" y="207.7">PD4 (XCK/T0)</text>
<text x="519.1" y="207.7">(ADC4/SDA) PC4</text>
<text x="448.8" y="211.6">9</text>
<text x="464.1" y="215.6">PD5 (T1)</text>
<text x="520.4" y="215.6">(ADC5/SCL) PC5</text>
<text x="583.5" y="211.6">28</text>
<text x="445.3" y="219.5">10</text>
<text x="583.5" y="219.5">29</text>
<text x="445.3" y="227.4">11</text>
<text x="464.1" y="223.5">PD6 (AIN0)</text>
<text x="531.9" y="223.5">(RESET) PC6</text>
<text x="464.1" y="231.4">PD7 (AIN1)</text>
<text x="93.3" y="298.5">1</text>
<text x="72.4" y="302.5">V+</text>
<text x="93.3" y="314.3">2</text>
<text x="385.8" y="314.3">1</text>
<text x="74.2" y="318.3">V-</text>
<text x="385.8" y="322.2">2</text>
<text x="385.8" y="330.1">3</text>
<text x="535.7" y="338">1</text>
<text x="575.6" y="338">8</text>
<text x="638.5" y="338">1</text>
<text x="678.4" y="338">8</text>
<text x="535.7" y="345.9">2</text>
<text x="575.6" y="345.9">7</text>
<text x="638.5" y="345.9">2</text>
<text x="678.4" y="345.9">7</text>
<text x="535.7" y="353.8">3</text>
<text x="575.6" y="353.8">6</text>
<text x="638.5" y="353.8">3</text>
<text x="678.4" y="353.8">6</text>
<text x="535.7" y="361.7">4</text>
<text x="575.6" y="361.7">5</text>
<text x="638.5" y="361.7">4</text>
<text x="678.4" y="361.7">5</text>
<text x="100.4" y="381.5">MOSI VCC</text>
<text x="100.4" y="389.4">NC</text>
<text x="121.6" y="389.4">GND</text>
<text x="267.2" y="393.3">4</text>
<text x="370" y="393.3">2</text>
<text x="100.4" y="397.3">RST</text>
<text x="121.6" y="397.3">GND</text>
<text x="219.5" y="401.2">2</text>
<text x="370" y="401.2">1</text>
<text x="535.7" y="401.2">1</text>
<text x="575.6" y="401.2">8</text>
<text x="100.4" y="405.2">SCK</text>
<text x="121.6" y="405.2">GND</text>
<text x="100.4" y="413.1">MISO GND</text>
<text x="535.7" y="409.1">2</text>
<text x="575.6" y="409.1">7</text>
<text x="535.7" y="417">3</text>
<text x="575.6" y="417">6</text>
<text x="535.7" y="424.9">4</text>
<text x="575.6" y="424.9">5</text>
<text x="362.1" y="464.4">1</text>
<text x="362.1" y="472.3">2</text>
<text x="362.1" y="480.2">3</text>
<text x="362.1" y="488.1">4</text>
<text x="219" y="492.1">MOSI VCC</text>
<text x="362.1" y="496">5</text>
<text x="219" y="500">NC</text>
<text x="240.2" y="500">GND</text>
<text x="362.1" y="503.9">6</text>
<text x="219" y="507.9">RST</text>
<text x="240.2" y="507.9">GND</text>
<text x="219" y="515.8">SCK</text>
<text x="240.2" y="515.8">GND</text>
<text x="362.1" y="511.8">7</text>
<text x="362.1" y="519.7">8</text>
<text x="462.5" y="519.7">Title</text>
<text x="219" y="523.7">MISO GND</text>
<text x="462.5" y="543.4">Size</text>
<text x="502.1" y="543.4">Number</text>
<text x="660.2" y="543.4">Revision</text>
<text x="466.5" y="555.3">A</text>
<text x="462.5" y="567.1">Date:</text>
<text x="498.1" y="567.1">2/25/2014</text>
<text x="620.6" y="567.1">Sheet</text>
<text x="643" y="567.1">of</text>
<text x="462.5" y="575">File:</text>
<text x="498.1" y="575">G:\Workspace\..\AVR-Connect.SchDoc</text>
<text x="620.6" y="575">Drawn By:</text>
</g>
<g font-size="6.9">
<text x="504" y="72.7" transform="rotate(-90 504 72.7)">6</text>
<text x="511.9" y="72.7" transform="rotate(-90 511.9 72.7)">4</text>
<text x="507.9" y="99.2" transform="rotate(-90 507.9 99.2)">VCC</text>
<text x="515.8" y="99.2" transform="rotate(-90 515.8 99.2)">VCC</text>
<text x="258.9" y="223.2" transform="rotate(-90 258.9 223.2)">1</text>
<text x="274.7" y="223.2" transform="rotate(-90 274.7 223.2)">2</text>
<text x="507.9" y="255.2" transform="rotate(-90 507.9 255.2)">GND</text>
<text x="515.8" y="255.2" transform="rotate(-90 515.8 255.2)">GND</text>
<text x="504" y="270.6" transform="rotate(-90 504 270.6)">3</text>
<text x="511.9" y="270.6" transform="rotate(-90 511.9 270.6)">5</text>
<text x="235.2" y="380.8" transform="rotate(-90 235.2 380.8)">5</text>
<text x="239.1" y="397.4" transform="rotate(-90 239.1 397.4)">C</text>
<text x="239.1" y="407.3" transform="rotate(-90 239.1 407.3)">VCGND</text>
<text x="235.2" y="412.8" transform="rotate(-90 235.2 412.8)">3</text>
</g>
</svg>
